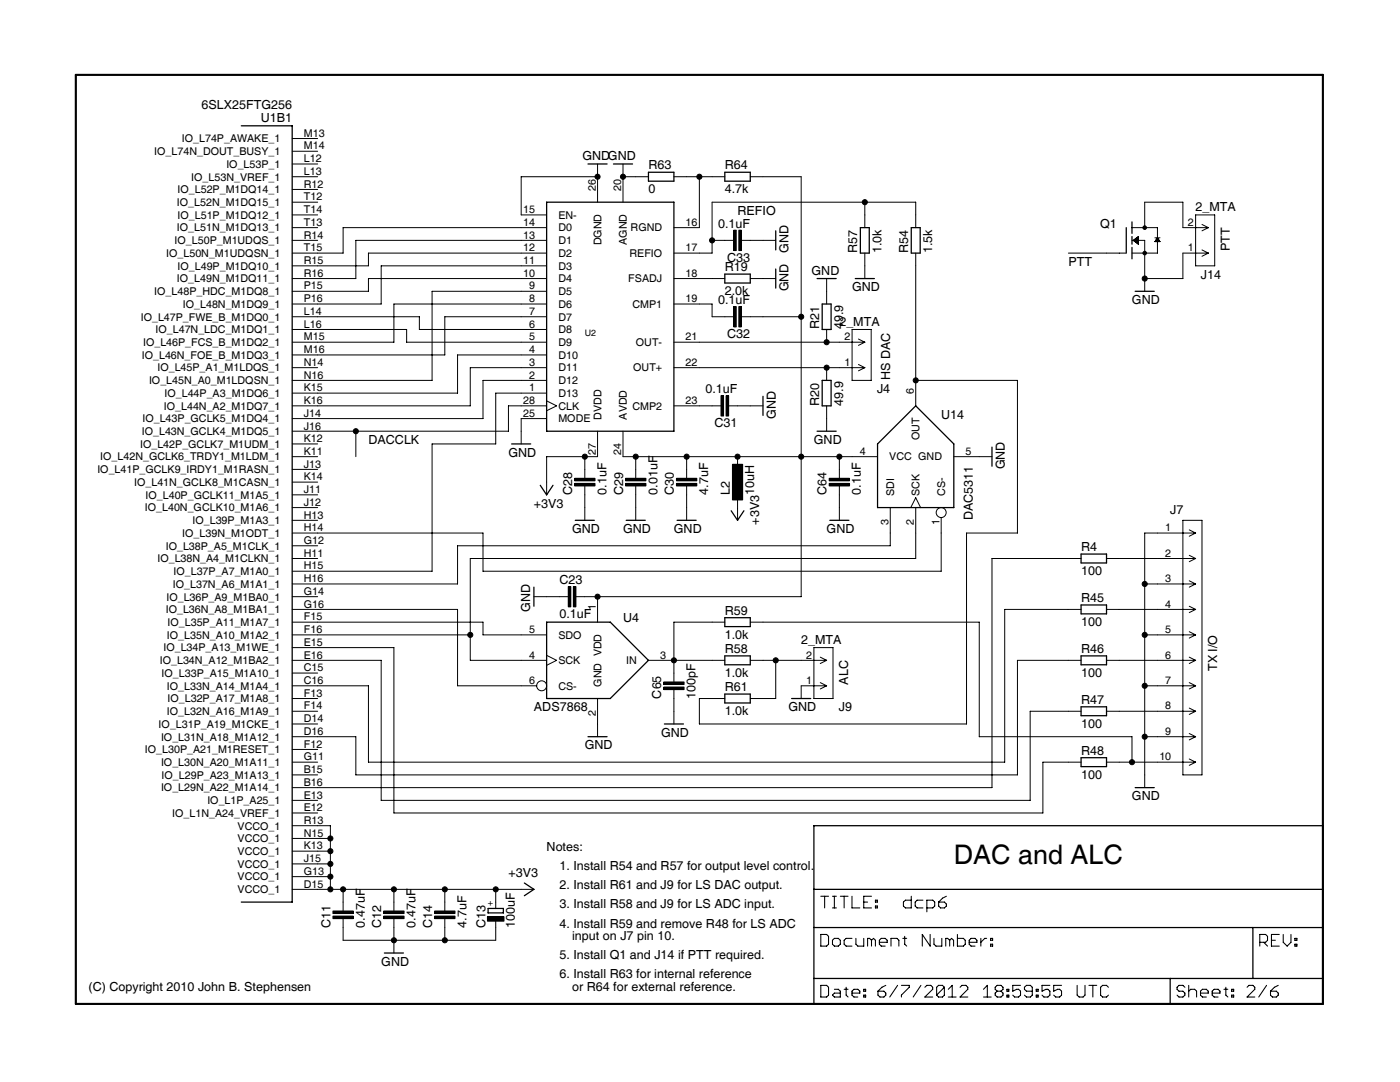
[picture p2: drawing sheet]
<svg xmlns="http://www.w3.org/2000/svg" width="279mm" height="216mm" viewBox="0 0 279 216" stroke-linecap="round" stroke-linejoin="round" font-family="sans-serif">
<path d="M15.1 14.9h248.9v185.4h-248.9z" fill="none" stroke="#000" stroke-width=".42"/>
<g fill="none" stroke="#000" stroke-width=".25">
<path d="M48.2 25.1h10.1v154.9h-10.1M117.3 32.7h3.9M122.4 32.7h3.8M129.4 34.4h5.1v1.8h-5.1zM144.7 34.4h5v1.8h-5zM109.1 40.3h25.4v45.7h-25.4zM144.7 54.7h5v1.8h-5zM154.8 46.1v3.8M154.8 53.7v3.8M163.1 55.6h3.8M170.7 55.6h3.8M171.7 45.4h1.8v5.1h-1.8z"/>
<path d="M181.9 45.4h1.7v5.1h-1.7zM224.8 45.4v5.1M225.9 47.2v1.5M225.9 49.4v2.2M225.9 44.3v2.3M226.5 58.1h3.9M152.3 79.1v3.8M164.1 60.7h1.8v5h-1.8zM164.1 75.9h1.8v5.1h-1.8zM102.1 88.6h3.8M107.8 96.8l1.3 1.9 1.3-1.9M163.1 86h3.8"/>
<path d="M175.1 88.6l7.7-7.6 7.6 7.6v12.7h-15.3zM198 89.2v3.8M106.6 117.2v3.8M114.8 103.8h3.8M125 103.8h3.8M135.1 103.8h3.8M145.9 101.9l1.3 1.9 1.3-1.9M165.6 103.8h3.8M215.8 110.6h5v1.7h-5zM109.1 124.1h12.7l7.6 7.7-7.6 7.6h-12.7zM144.7 123.3h5v1.7h-5zM144.7 130.9h5v1.8h-5z"/>
<path d="M144.7 138.5h5v1.8h-5zM158 139.4h3.8M215.8 120.7h5v1.8h-5zM215.8 130.9h5v1.8h-5zM117.3 147h3.9M132.6 144.5h3.8M215.8 141h5v1.8h-5zM215.8 151.2h5v1.8h-5zM226.5 157.2h3.9M104.6 176.2l2 1.3-2 1.2M162.4 164.8h101.6v35.5h-101.6zM162.4 177.5h101.6"/>
<path d="M76.7 190.2h3.8M97.4 181.3h3.1v.9h-3.1zM162.4 185.1h101.6M162.4 195.2h101.6M233.5 195.2v5.1M250 185.1v10.1"/>
</g>
<g fill="none" stroke="#000" stroke-width=".21">
<path d="M163.8 178.8h1.6M164.6 178.8v2.4M166.1 178.8h.8M166.5 178.8v2.4M167.7 178.8h1.5M168.5 178.8v2.4M170 178.8v2.4h1.6M173.9 178.8h-1.5v2.4h1.5M174.7 179.6h.4v.4h-.4zM181.9 178.8v2.4h-1.2l-.4-.4v-.8l.4-.4h1.2M184.2 179.6h-1.2l-.4 .4v.8l.4 .4h1.2M188.9 178.8l-.8 .4-.8 .8"/>
<path d="M163.8 186.5h1.2l.4 .3v1.6l-.4 .4h-1.2zM163.8 196.6h1.2l.4 .4v1.6l-.4 .3h-1.2zM166.1 181.2h.8M166.5 197.4h.8l.4 .4v1.1h-1.2l-.4-.3 .4-.4h1.2M166.5 187.2h.8l.4 .4v.8l-.4 .4h-.8l-.4-.4v-.8zM168.5 197.4h.7M168.9 197v1.6l.3 .3M170 198.2h1.6v-.4l-.4-.4h-.8l-.4 .4v.8l.4 .3h.8M170 187.2h-1.1l-.4 .4v.8l.4 .4h1.1M170.8 187.2v1.2l.4 .4h1.2v-1.6M172.4 198.6h.4v.3h-.4zM172.4 197.4h.4v.4h-.4z"/>
<path d="M172.4 180h.7M173.9 187.6l-.4-.4h-.4v1.6M173.9 187.6l.4-.4 .4 .4v1.2M173.9 187.6v1.2M174.7 180.8h.4v.4h-.4zM175.2 197.8h1.2l.4 .4v.4l-.4 .3h-.8l-.4-.3zM175.5 188h1.6v-.4l-.4-.4h-.8l-.4 .4v.8l.4 .4h.8M176.8 196.6l-.8 .4-.8 .8M177.8 188.8v-1.6h1.2l.4 .4v1.2M179.1 196.6l-1.5 2.3M179.9 196.6h1.6v.4l-1.6 1.6v.3M180.2 187.2h.8"/>
<path d="M180.6 186.8v1.6l.4 .4M183.8 196.6l-1.6 2.3M184.6 197l.4-.4h.8l.3 .4v.4l-1.5 1.5h1.5M185 181.2h1.2l.3-.4v-.8l-.3-.4h-1.2v2.3M185.6 186.5v2.3l-1.5-2.3v2.3M186.4 187.2v1.2l.4 .4h1.2v-1.6M187.3 180h1.2l.4 .4v.4l-.4 .4h-.8l-.4-.4zM188.5 197v1.6l-.4 .3h-.8l-.4-.3M188.5 197l-.4-.4h-.8l-.4 .4v1.6M188.5 197l-1.6 1.6M189.3 198.9h1.5M189.3 197.4l.7-.8v2.3"/>
<path d="M189.5 187.6l.4-.4 .4 .4v1.2M189.5 187.6l-.4-.4h-.4v1.6M189.5 187.6v1.2M191.1 186.5v2.3h1.2l.3-.4v-.8l-.3-.4h-1.2M191.6 197l.4-.4h.8l.3 .4v.4l-1.5 1.5h1.5M193.4 188h1.6v-.4l-.4-.4h-.8l-.4 .4v.8l.4 .4h.8M195.7 187.2v1.6M196.3 198.9h1.5M196.3 197.4l.7-.8v2.3M196.9 187.2h-.4l-.8 .8M197.7 188.4h.4v.4h-.4zM197.7 187.2h.4v.4h-.4z"/>
<path d="M199 197.8l-.4 .4v.4l.4 .3h.8l.4-.3v-.4l-.4-.4M199 197.8l-.4-.4v-.4l.4-.4h.8l.4 .4v.4l-.4 .4M199 197.8h.8M201 198.6h.3v.3h-.3zM201 197.4h.3v.4h-.3zM203.7 196.6h-1.6v1.2l.8-.4h.4l.4 .4v.8l-.4 .3h-.8l-.4-.3M206 197.8h-1.1l-.5-.4v-.4l.5-.4h.7l.4 .4v1.6l-.4 .3h-.7l-.5-.3M206.8 198.6h.4v.3h-.4zM206.8 197.4h.4v.4h-.4zM209.5 196.6h-1.5v1.2l.7-.4h.4l.4 .4v.8l-.4 .3h-.8l-.3-.3M211.9 196.6h-1.6v1.2l.8-.4h.4l.4 .4v.8l-.4 .3h-.8l-.4-.3M215 196.6v2l.4 .3h.8l.3-.3v-2"/>
<path d="M217.3 196.6h1.6M218.1 196.6v2.3M221.2 197l-.4-.4h-.8l-.4 .4v1.6l.4 .3h.8l.4-.3M236.5 197l-.4-.4h-.8l-.4 .4v.4l.4 .4h.8l.4 .4v.4l-.4 .3h-.8l-.4-.3M237.2 197.8l.4-.4h.8l.4 .4v1.1M237.2 196.6v2.3M239.6 198.2h1.5v-.4l-.4-.4h-.7l-.4 .4v.8l.4 .3h.7M241.9 198.2h1.6v-.4l-.4-.4h-.8l-.4 .4v.8l.4 .3h.8M244.3 197.4h.7M244.6 197v1.6l.4 .3M245.8 198.6h.4v.3h-.4zM245.8 197.4h.4v.4h-.4z"/>
<path d="M248.9 197l.4-.4h.7l.4 .4v.4l-1.5 1.5h1.5M251.4 188h1.2l.4-.4v-.8l-.4-.3h-1.2v2.3M252.2 188l.8 .8M252.8 196.6l-1.6 2.3M253.6 197.8h1.1l.4 .4v.4l-.4 .3h-.8l-.3-.3zM253.7 187.6h.8M255.1 196.6l-.8 .4-.7 .8M255.3 186.5h-1.6v2.3h1.6M256.1 186.5v1.5l.8 .8 .7-.8v-1.5M258.4 188.4h.4v.4h-.4zM258.4 187.2h.4v.4h-.4z"/>
</g>
<g fill="none" stroke="#000" stroke-width=".2">
<path d="M58.3 37.8h5.1M58.3 35.3h5.1M58.3 32.7h5.1M58.3 30.2h5.1M58.3 27.6h5.1M119.3 35.3h-15.3v7.6h5.1M119.3 32.7v7.6M124.3 35.3h5.1M124.3 32.7v7.6M134.5 35.3h10.2M139.6 35.3v10.1h-5.1M149.7 35.3h10.2v83.8h-45"/>
<path d="M58.3 48h5.1M58.3 45.4h5.1M58.3 42.9h5.1M58.3 40.3h5.1M109.1 58.1h-22.9v17.8h-27.9M109.1 53h-33v7.7h-17.8M109.1 55.6h-35.6v2.5h-15.2M109.1 48h-38.1v7.6h-12.7M109.1 50.5h-35.6v2.5h-15.2M109.1 45.4h-40.6v5.1h-10.2M134.5 55.6h10.2M142.1 48h4.3"/>
<path d="M146.4 45.9h.5v4.1h-.5zM147.4 45.9h.6v4.1h-.6zM148 48h6.8M149.7 55.6h5.1M165 55.6v5.1M172.6 40.3v5.1M172.6 50.5v5.1M182.8 45.4v-5.1h-40.7v10.2h-7.6M182.8 50.5v30.5M213.2 50.5h11.5M225.9 45.4h5.1v5.1h-5.1M225.9 48h2.6v10.1"/>
<path d="M226.2 48l1-.8v1.5zM226.2 47.9h1M226.3 48h.9M226.4 47.8h.8M226.4 48.2h.8M226.5 47.7h.7M226.6 48.3h.6M226.7 47.6h.5M226.8 48.4h.4M226.9 47.4h.3M226.9 48.5h.3M227 47.3h.2"/>
<path d="M227.1 48.6h.1M228.5 45.4v-5.1h7.6v5.1h5.1M230.5 47.5h1M230.6 48h.8M230.7 47.9h.6M230.8 47.8h.4M230.8 47.7h.3M230.9 47.6h.2M231 47.5l.5 .7h-1zM238.6 42.9h3.8v10.1h-3.8zM239.9 49.9l1.3 .6M239.9 44.8l1.3 .6"/>
<path d="M241.2 50.5h-5.1v5.1h-7.6M241.2 50.5l-1.3 .6M241.2 45.4l-1.3 .7M58.3 73.4h5.1M58.3 65.7h22.9v2.6h27.9M58.3 63.2h25.4v2.5h25.4M109.1 78.4h-10.2v10.2h-12.7v25.4h-27.9M109.1 75.9h-12.7v7.6h-38.1M109.1 73.4h-15.2v7.6h-35.6M109.1 70.8h-17.8v7.6h-33M109.1 63.2h-20.3v7.6h-30.5M109.1 60.7h-30.5v7.6h-20.3"/>
<path d="M109.1 80l2 1-2 1M134.5 73.4h38.1M134.5 68.3h38.1M134.5 60.7h7.6v2.5h4.3M143.9 79h.5v4h-.5zM144.9 79h.5v4h-.5zM146.4 61.2h.5v4h-.5zM147.4 61.2h.6v4h-.6zM148 63.2h11.9M165 65.7v2.6M165 73.4v2.5M170.1 65.7h3.8v10.2h-3.8z"/>
<path d="M171.3 72.7l1.3 .7M171.3 67.6l1.3 .7M172.6 73.4l-1.3 .6M172.6 68.3l-1.3 .6M182.8 75.9h20.3v30.5h-10.2v38.1h-53.3v-5.1h5.1M58.3 98.7h5.1M58.3 96.2h5.1M58.3 93.7h5.1M58.3 91.1h5.1M58.3 88.6h5.1M71 86v5.1M109.1 81h-7.6v5h-43.2"/>
<path d="M109.1 83.5h-5.1v5.1M114.7 95.4h4v.5h-4zM114.7 96.5h4v.5h-4zM116.7 91.1v4.3M116.7 97v6.8M119.3 86v5.1h-10.2v7.6M124.3 86v5.1h50.8M124.8 95.4h4.1v.5h-4.1zM124.8 96.5h4.1v.5h-4.1zM126.9 91.1v4.3M126.9 97v6.8M134.5 81h9.4"/>
<path d="M135 95.4h4.1v.5h-4.1zM135 96.5h4.1v.5h-4.1zM137 91.1v4.3M137 97v6.8M145.4 81h6.9M146.2 92.6h2v7.2h-2zM147.2 91.1v2.6M147.2 98.7v5.1M165 81v5M165.5 95.4h4v.5h-4zM165.5 96.5h4v.5h-4zM167.5 91.1v4.3"/>
<path d="M167.5 97v6.8M190.4 91.1h7.6M58.3 119.1h5.1M58.3 111.4h5.1M58.3 108.9h5.1M58.3 103.8h5.1M58.3 101.3h5.1M106.6 119.1h6.8M113.4 117h.5v4.1h-.5zM114.4 117h.5v4.1h-.5zM119.3 119.1v5M177.7 101.3v7.6h-86.4v7.6h-33"/>
<path d="M181.8 101.3l1-2 .9 2M182.8 101.3v10.1h-88.9v20.4h15.2M187.8 103.3v10.7h-91.4v-7.6h-38.1M215.8 111.4h-17.8v45.8h-139.7M220.8 111.4h17.8M228.5 116.5v30.5M228.5 116.5h10.1M236.1 103.8h3.8v50.8h-3.8zM237.3 105.7l1.3 .7M237.3 110.8l1.3 .6M237.3 115.9l1.3 .6M238.6 106.4h-10.1v10.1"/>
<path d="M238.6 106.4l-1.3 .6M238.6 111.4l-1.3 .7M238.6 116.5l-1.3 .7M58.3 129.2h20.3v33h129.5v-10.1h7.7M58.3 131.8h17.8v27.9h129.5v-17.8h10.2M58.3 139.4h5.1M58.3 121.6h33v15.2h15.8M58.3 134.3h5.1M58.3 126.7h35.6M58.3 124.1h38.1v2.6h12.7M109.1 130.8l2 1-2 1M119.3 139.4v7.6"/>
<path d="M129.4 131.8h15.3M132.5 136.1h4v.5h-4zM132.5 137.1h4v.5h-4zM134.5 137.6v6.9M144.7 124.1h-10.2v12M149.7 131.8h15.3M149.7 124.1h45.7v22.9h30.5v5.1M154.8 131.8v7.6h-5.1M162.4 129.2h3.8v10.2h-3.8zM163.7 136.2l1.3 .6M163.7 131.1l1.3 .7M165 136.8h-5.1v2.6"/>
<path d="M165 136.8l-1.3 .7M165 131.8l-1.3 .6M215.8 131.8h-12.7v22.8h-132.1v-7.6h-12.7M215.8 121.6h-15.3v30.5h-127v-15.3h-15.2M220.8 131.8h17.8M220.8 121.6h17.8M228.5 136.8h10.1M228.5 126.7h10.1M237.3 121l1.3 .6M237.3 126l1.3 .7M237.3 131.1l1.3 .7M237.3 136.2l1.3 .6"/>
<path d="M238.6 121.6l-1.3 .6M238.6 126.7l-1.3 .6M238.6 131.8l-1.3 .6M238.6 136.8l-1.3 .7M58.3 159.7h5.1M58.3 154.6h5.1M58.3 152.1h5.1M58.3 149.5h5.1M58.3 144.5h5.1M58.3 141.9h5.1M220.8 152.1h17.8M220.8 141.9h17.8"/>
<path d="M228.5 147h10.1M228.5 147v10.2M237.3 141.3l1.3 .6M237.3 146.4l1.3 .6M237.3 151.4l1.3 .7M238.6 141.9l-1.3 .7M238.6 147l-1.3 .6M238.6 152.1l-1.3 .6M58.3 164.8h7.6v12.7M58.3 177.5h7.6M58.3 174.9h7.6M58.3 172.4h7.6"/>
<path d="M58.3 169.8h7.6M58.3 167.3h7.6M58.3 162.2h5.1M65.9 177.5h33M68.5 177.5v4.3M78.6 177.5v4.3M88.8 177.5v4.3M98.9 177.5h7.7M98.9 177.5v3.8M66.4 181.8h4.1v.5h-4.1zM66.4 182.8h4.1v.5h-4.1zM68.5 183.3v4.3h30.4v-3.8"/>
<path d="M76.6 181.8h4v.5h-4zM76.6 182.8h4v.5h-4zM78.6 183.3v6.9M86.7 181.8h4.1v.5h-4.1zM86.7 182.8h4.1v.5h-4.1zM88.8 183.3v4.3M97.3 182.9h3.3v.9h-3.3z"/>
<circle cx="119.3" cy="35.3" r=".51"/>
<circle cx="124.3" cy="35.3" r=".51"/>
<circle cx="139.6" cy="35.3" r=".51"/>
<circle cx="142.1" cy="48" r=".51"/>
<circle cx="172.6" cy="40.3" r=".51"/>
<circle cx="228.5" cy="55.6" r=".51"/>
<circle cx="228.5" cy="45.4" r=".36"/>
<circle cx="228.5" cy="50.5" r=".36"/>
<circle cx="159.9" cy="63.2" r=".51"/>
<circle cx="165" cy="68.3" r=".51"/>
<circle cx="165" cy="73.4" r=".51"/>
<circle cx="182.8" cy="75.9" r=".51"/>
<circle cx="71" cy="86" r=".51"/>
<circle cx="116.7" cy="91.1" r=".51"/>
<circle cx="126.9" cy="91.1" r=".51"/>
<circle cx="137" cy="91.1" r=".51"/>
<circle cx="147.2" cy="91.1" r=".51"/>
<circle cx="159.9" cy="91.1" r=".51"/>
<circle cx="167.5" cy="91.1" r=".51"/>
<circle cx="119.3" cy="119.1" r=".51"/>
<circle cx="187.8" cy="102.3" r="1"/>
<circle cx="228.5" cy="116.5" r=".51"/>
<circle cx="93.9" cy="126.7" r=".51"/>
<circle cx="108.1" cy="136.8" r="1"/>
<circle cx="134.5" cy="131.8" r=".51"/>
<circle cx="154.8" cy="131.8" r=".51"/>
<circle cx="228.5" cy="126.7" r=".51"/>
<circle cx="228.5" cy="136.8" r=".51"/>
<circle cx="225.9" cy="152.1" r=".51"/>
<circle cx="228.5" cy="147" r=".51"/>
<circle cx="65.9" cy="174.9" r=".51"/>
<circle cx="65.9" cy="169.8" r=".51"/>
<circle cx="65.9" cy="177.5" r=".51"/>
<circle cx="65.9" cy="167.3" r=".51"/>
<circle cx="65.9" cy="172.4" r=".51"/>
<circle cx="68.5" cy="177.5" r=".51"/>
<circle cx="78.6" cy="177.5" r=".51"/>
<circle cx="88.8" cy="177.5" r=".51"/>
<circle cx="98.9" cy="177.5" r=".51"/>
<circle cx="78.6" cy="187.6" r=".51"/>
<circle cx="88.8" cy="187.6" r=".51"/>
</g>
<g fill="#000">
<path d="M146.4 45.9h.5v4.1h-.5zM147.4 45.9h.6v4.1h-.6zM143.9 79h.5v4h-.5zM144.9 79h.5v4h-.5zM146.4 61.2h.5v4h-.5zM147.4 61.2h.6v4h-.6zM114.7 95.4h4v.5h-4zM114.7 96.5h4v.5h-4zM124.8 95.4h4.1v.5h-4.1zM124.8 96.5h4.1v.5h-4.1zM135 95.4h4.1v.5h-4.1zM135 96.5h4.1v.5h-4.1z"/>
<path d="M146.2 92.6h2v7.2h-2zM165.5 95.4h4v.5h-4zM165.5 96.5h4v.5h-4zM113.4 117h.5v4.1h-.5zM114.4 117h.5v4.1h-.5zM132.5 136.1h4v.5h-4zM132.5 137.1h4v.5h-4zM66.4 181.8h4.1v.5h-4.1zM66.4 182.8h4.1v.5h-4.1zM76.6 181.8h4v.5h-4zM76.6 182.8h4v.5h-4zM86.7 181.8h4.1v.5h-4.1z"/>
<path d="M86.7 182.8h4.1v.5h-4.1zM97.3 182.9h3.3v.9h-3.3z"/>
</g>
<g fill="#000">
<circle cx="119.3" cy="35.3" r=".51"/>
<circle cx="124.3" cy="35.3" r=".51"/>
<circle cx="139.6" cy="35.3" r=".51"/>
<circle cx="142.1" cy="48" r=".51"/>
<circle cx="172.6" cy="40.3" r=".51"/>
<circle cx="228.5" cy="55.6" r=".51"/>
<circle cx="228.5" cy="45.4" r=".36"/>
<circle cx="228.5" cy="50.5" r=".36"/>
<circle cx="159.9" cy="63.2" r=".51"/>
<circle cx="165" cy="68.3" r=".51"/>
<circle cx="165" cy="73.4" r=".51"/>
<circle cx="182.8" cy="75.9" r=".51"/>
<circle cx="71" cy="86" r=".51"/>
<circle cx="116.7" cy="91.1" r=".51"/>
<circle cx="126.9" cy="91.1" r=".51"/>
<circle cx="137" cy="91.1" r=".51"/>
<circle cx="147.2" cy="91.1" r=".51"/>
<circle cx="159.9" cy="91.1" r=".51"/>
<circle cx="167.5" cy="91.1" r=".51"/>
<circle cx="119.3" cy="119.1" r=".51"/>
<circle cx="228.5" cy="116.5" r=".51"/>
<circle cx="93.9" cy="126.7" r=".51"/>
<circle cx="134.5" cy="131.8" r=".51"/>
<circle cx="154.8" cy="131.8" r=".51"/>
<circle cx="228.5" cy="126.7" r=".51"/>
<circle cx="228.5" cy="136.8" r=".51"/>
<circle cx="225.9" cy="152.1" r=".51"/>
<circle cx="228.5" cy="147" r=".51"/>
<circle cx="65.9" cy="174.9" r=".51"/>
<circle cx="65.9" cy="169.8" r=".51"/>
<circle cx="65.9" cy="177.5" r=".51"/>
<circle cx="65.9" cy="167.3" r=".51"/>
<circle cx="65.9" cy="172.4" r=".51"/>
<circle cx="68.5" cy="177.5" r=".51"/>
<circle cx="78.6" cy="177.5" r=".51"/>
<circle cx="88.8" cy="177.5" r=".51"/>
<circle cx="98.9" cy="177.5" r=".51"/>
<circle cx="78.6" cy="187.6" r=".51"/>
<circle cx="88.8" cy="187.6" r=".51"/>
</g>
<text font-size="5.4" x="190.4" y="172.4">DAC and ALC</text>
<g font-size="2.5">
<text x="40.2" y="21.8">6SLX25FTG256</text>
<text x="52" y="24.3">U1B1</text>
<text x="116.2" y="32">GNDGND</text>
<text x="129.4" y="33.7">R63</text>
<text x="144.7" y="33.7">R64</text>
<text x="129.4" y="38.6">0</text>
<text x="144.7" y="38.6">4.7k</text>
<text x="143.3" y="45.4">0.1uF</text>
<text x="147.2" y="42.9">REFIO</text>
<text x="219.6" y="45.4">Q1</text>
<text x="238.6" y="42.1">2_MTA</text>
<text x="145.1" y="52.3">C33</text>
<text x="157.4" y="50.5" transform="rotate(-90 157.4 50.5)">GND</text>
<text x="171.1" y="50.5" transform="rotate(-90 171.1 50.5)">R57</text>
<text x="175.9" y="50.5" transform="rotate(-90 175.9 50.5)">1.0k</text>
<text x="181.2" y="50.5" transform="rotate(-90 181.2 50.5)">R54</text>
<text x="186.1" y="50.5" transform="rotate(-90 186.1 50.5)">1.5k</text>
<text x="213.2" y="53">PTT</text>
<text x="245.5" y="50.1" transform="rotate(-90 245.5 50.1)">PTT</text>
<text x="144.7" y="58.9">2.0k</text>
<text x="144.7" y="54.1">R19</text>
<text x="157.4" y="58.1" transform="rotate(-90 157.4 58.1)">GND</text>
<text x="162" y="54.8">GND</text>
<text x="170.1" y="58.1">GND</text>
<text x="239.6" y="55.6">J14</text>
<text x="143.3" y="60.7">0.1uF</text>
<text x="163.4" y="65.7" transform="rotate(-90 163.4 65.7)">R21</text>
<text x="167.5" y="65">2_MTA</text>
<text x="168.3" y="65.7" transform="rotate(-90 168.3 65.7)">49.9</text>
<text x="225.9" y="60.7">GND</text>
<text x="145.1" y="67.5">C32</text>
<text x="177.7" y="75.9" transform="rotate(-90 177.7 75.9)">HS DAC</text>
<text x="140.8" y="78.4">0.1uF</text>
<text x="154.8" y="83.5" transform="rotate(-90 154.8 83.5)">GND</text>
<text x="163.4" y="81" transform="rotate(-90 163.4 81)">R20</text>
<text x="168.3" y="81" transform="rotate(-90 168.3 81)">49.9</text>
<text x="175" y="78.4">J4</text>
<text x="187.8" y="83.5">U14</text>
<text x="73.6" y="88.6">DACCLK</text>
<text x="142.6" y="85.3">C31</text>
<text x="162.4" y="88.6">GND</text>
<text x="101.5" y="91.1">GND</text>
<text x="200.5" y="93.7" transform="rotate(-90 200.5 93.7)">GND</text>
<text x="106.6" y="101.3">+3V3</text>
<text x="114.2" y="98.7" transform="rotate(-90 114.2 98.7)">C28</text>
<text x="121" y="98.7" transform="rotate(-90 121 98.7)">0.1uF</text>
<text x="124.3" y="98.7" transform="rotate(-90 124.3 98.7)">C29</text>
<text x="131.2" y="98.7" transform="rotate(-90 131.2 98.7)">0.01uF</text>
<text x="134.5" y="98.7" transform="rotate(-90 134.5 98.7)">C30</text>
<text x="141.4" y="98.7" transform="rotate(-90 141.4 98.7)">4.7uF</text>
<text x="145.7" y="98.7" transform="rotate(-90 145.7 98.7)">L2</text>
<text x="150.5" y="98.7" transform="rotate(-90 150.5 98.7)">10uH</text>
<text x="165" y="98.7" transform="rotate(-90 165 98.7)">C64</text>
<text x="171.8" y="98.7" transform="rotate(-90 171.8 98.7)">0.1uF</text>
<text x="114.2" y="106.4">GND</text>
<text x="124.3" y="106.4">GND</text>
<text x="134.5" y="106.4">GND</text>
<text x="151.5" y="104.7" transform="rotate(-90 151.5 104.7)">+3V3</text>
<text x="165" y="106.4">GND</text>
<text x="194.2" y="103.8" transform="rotate(-90 194.2 103.8)">DAC5311</text>
<text x="233.5" y="102.6">J7</text>
<text x="215.8" y="109.9">R4</text>
<text x="111.6" y="116.5">C23</text>
<text x="215.8" y="114.7">100</text>
<text x="105.8" y="122.1" transform="rotate(-90 105.8 122.1)">GND</text>
<text x="111.6" y="123.4">0.1uF</text>
<text x="124.3" y="124.1">U4</text>
<text x="144.7" y="122.6">R59</text>
<text x="215.8" y="124.9">100</text>
<text x="215.8" y="120.1">R45</text>
<text x="144.7" y="130.2">R58</text>
<text x="144.7" y="127.4">1.0k</text>
<text x="159.9" y="128.5">2_MTA</text>
<text x="215.8" y="130.2">R46</text>
<text x="144.7" y="137.9">R61</text>
<text x="144.7" y="135.1">1.0k</text>
<text x="169.3" y="136.6" transform="rotate(-90 169.3 136.6)">ALC</text>
<text x="215.8" y="135.1">100</text>
<text x="242.9" y="133.9" transform="rotate(-90 242.9 133.9)">TX I/O</text>
<text x="106.6" y="141.9">ADS7868</text>
<text x="132" y="139.4" transform="rotate(-90 132 139.4)">C65</text>
<text x="138.8" y="139.4" transform="rotate(-90 138.8 139.4)">100pF</text>
<text x="144.7" y="142.7">1.0k</text>
<text x="157.4" y="141.9">GND</text>
<text x="167.4" y="141.9">J9</text>
<text x="215.8" y="140.4">R47</text>
<text x="116.7" y="149.5">GND</text>
<text x="132" y="147">GND</text>
<text x="215.8" y="145.2">100</text>
<text x="215.8" y="155.4">100</text>
<text x="215.8" y="150.6">R48</text>
<text x="225.9" y="159.7">GND</text>
<text x="109.1" y="169.8">Notes:</text>
<text x="111.6" y="173.7">1. Install R54 and R57 for output level control.</text>
<text x="101.5" y="174.9">+3V3</text>
<text x="111.6" y="177.5">2. Install R61 and J9 for LS DAC output.</text>
<text x="65.9" y="185.1" transform="rotate(-90 65.9 185.1)">C11</text>
<text x="72.8" y="185.1" transform="rotate(-90 72.8 185.1)">0.47uF</text>
<text x="76.1" y="185.1" transform="rotate(-90 76.1 185.1)">C12</text>
<text x="82.9" y="185.1" transform="rotate(-90 82.9 185.1)">0.47uF</text>
<text x="86.2" y="185.1" transform="rotate(-90 86.2 185.1)">C14</text>
<text x="93.1" y="185.1" transform="rotate(-90 93.1 185.1)">4.7uF</text>
<text x="96.9" y="185.1" transform="rotate(-90 96.9 185.1)">C13</text>
<text x="102.7" y="185.1" transform="rotate(-90 102.7 185.1)">100uF</text>
<text x="111.6" y="181.3">3. Install R58 and J9 for LS ADC input.</text>
<text x="111.6" y="185.1">4. Install R59 and remove R48 for LS ADC</text>
<text x="111.6" y="191.4">5. Install Q1 and J14 if PTT required.</text>
<text x="114.2" y="187.6">input on J7 pin 10.</text>
<text x="17.7" y="197.8">(C) Copyright 2010 John B. Stephensen</text>
<text x="76.1" y="192.7">GND</text>
<text x="111.6" y="195.2">6. Install R63 for internal reference</text>
<text x="114.2" y="197.8">or R64 for external reference.</text>
</g>
<g font-size="2.1">
<text x="36.3" y="28.4">IO_L74P_AWAKE_1</text>
<text x="60.6" y="29.8">M14</text>
<text x="60.6" y="27.3">M13</text>
<text x="30.8" y="30.9">IO_L74N_DOUT_BUSY_1</text>
<text x="45.2" y="33.5">IO_L53P_1</text>
<text x="60.6" y="34.9">L13</text>
<text x="60.6" y="32.4">L12</text>
<text x="35.3" y="41.1">IO_L52N_M1DQ15_1</text>
<text x="35.4" y="38.6">IO_L52P_M1DQ14_1</text>
<text x="38.2" y="36">IO_L53N_VREF_1</text>
<text x="60.6" y="40">T12</text>
<text x="60.6" y="37.4">R12</text>
<text x="118.9" y="38" transform="rotate(-90 118.9 38)">26</text>
<text x="124" y="38" transform="rotate(-90 124 38)">20</text>
<text x="35.3" y="46.2">IO_L51N_M1DQ13_1</text>
<text x="35.4" y="43.6">IO_L51P_M1DQ12_1</text>
<text x="60.6" y="47.6">R14</text>
<text x="60.6" y="45.1">T13</text>
<text x="60.6" y="42.5">T14</text>
<text x="104.4" y="47.6">13</text>
<text x="104.4" y="45.1">14</text>
<text x="104.4" y="42.5">15</text>
<text x="111.4" y="46.2">D0</text>
<text x="111.4" y="43.6">EN-</text>
<text x="125.9" y="46.2">RGND</text>
<text x="136.8" y="45.1">16</text>
<text x="237.1" y="45.1">2</text>
<text x="33.2" y="51.3">IO_L50N_M1UDQSN_1</text>
<text x="34.8" y="48.7">IO_L50P_M1UDQS_1</text>
<text x="35.4" y="53.8">IO_L49P_M1DQ10_1</text>
<text x="60.6" y="52.7">R15</text>
<text x="60.6" y="50.1">T15</text>
<text x="104.4" y="52.7">11</text>
<text x="104.4" y="50.1">12</text>
<text x="111.4" y="53.8">D3</text>
<text x="111.4" y="51.3">D2</text>
<text x="111.4" y="48.7">D1</text>
<text x="120" y="49" transform="rotate(-90 120 49)">DGND</text>
<text x="125.1" y="48.9" transform="rotate(-90 125.1 48.9)">AGND</text>
<text x="125.6" y="51.3">REFIO</text>
<text x="136.8" y="50.1">17</text>
<text x="237.1" y="50.1">1</text>
<text x="30.8" y="58.9">IO_L48P_HDC_M1DQ8_1</text>
<text x="35.3" y="56.3">IO_L49N_M1DQ11_1</text>
<text x="60.6" y="57.8">P15</text>
<text x="60.6" y="55.2">R16</text>
<text x="104.4" y="55.2">10</text>
<text x="105.6" y="57.8">9</text>
<text x="111.4" y="58.9">D5</text>
<text x="111.4" y="56.3">D4</text>
<text x="125.4" y="56.3">FSADJ</text>
<text x="136.8" y="55.2">18</text>
<text x="28.1" y="64">IO_L47P_FWE_B_M1DQ0_1</text>
<text x="36.5" y="61.4">IO_L48N_M1DQ9_1</text>
<text x="60.6" y="65.4">L16</text>
<text x="60.6" y="62.8">L14</text>
<text x="60.6" y="60.3">P16</text>
<text x="105.6" y="65.4">6</text>
<text x="105.6" y="62.8">7</text>
<text x="105.6" y="60.3">8</text>
<text x="111.4" y="64">D7</text>
<text x="111.4" y="61.4">D6</text>
<text x="126.2" y="61.4">CMP1</text>
<text x="136.8" y="60.3">19</text>
<text x="28.3" y="71.6">IO_L46N_FOE_B_M1DQ3_1</text>
<text x="28.6" y="69">IO_L46P_FCS_B_M1DQ2_1</text>
<text x="31" y="66.5">IO_L47N_LDC_M1DQ1_1</text>
<text x="60.6" y="70.5">M16</text>
<text x="60.6" y="67.9">M15</text>
<text x="105.6" y="70.5">4</text>
<text x="105.6" y="67.9">5</text>
<text x="111.4" y="71.6">D10</text>
<text x="111.4" y="69">D9</text>
<text x="111.4" y="66.5">D8</text>
<text x="126.9" y="69">OUT-</text>
<text x="136.8" y="67.9">21</text>
<text x="168.5" y="67.9">2</text>
<text x="29.7" y="76.7">IO_L45N_A0_M1LDQSN_1</text>
<text x="31.4" y="74.1">IO_L45P_A1_M1LDQS_1</text>
<text x="60.6" y="75.5">N16</text>
<text x="60.6" y="73">N14</text>
<text x="105.6" y="75.5">2</text>
<text x="105.6" y="73">3</text>
<text x="111.4" y="76.7">D12</text>
<text x="111.4" y="74.1">D11</text>
<text x="126.4" y="74.1">OUT+</text>
<text x="136.8" y="73">22</text>
<text x="168.5" y="73">1</text>
<text x="32.7" y="81.7">IO_L44N_A2_M1DQ7_1</text>
<text x="32.8" y="79.2">IO_L44P_A3_M1DQ6_1</text>
<text x="60.6" y="83.2">J14</text>
<text x="60.6" y="80.6">K16</text>
<text x="60.6" y="78.1">K15</text>
<text x="104.4" y="83.2">25</text>
<text x="104.4" y="80.6">28</text>
<text x="105.6" y="78.1">1</text>
<text x="111.4" y="81.7">CLK</text>
<text x="111.4" y="79.2">D13</text>
<text x="120" y="83.7" transform="rotate(-90 120 83.7)">DVDD</text>
<text x="125.1" y="83.7" transform="rotate(-90 125.1 83.7)">AVDD</text>
<text x="126.2" y="81.7">CMP2</text>
<text x="136.8" y="80.6">23</text>
<text x="182.4" y="78.6" transform="rotate(-90 182.4 78.6)">6</text>
<text x="28" y="89.3">IO_L42P_GCLK7_M1UDM_1</text>
<text x="28.3" y="86.8">IO_L43N_GCLK4_M1DQ5_1</text>
<text x="28.4" y="84.3">IO_L43P_GCLK5_M1DQ4_1</text>
<text x="60.6" y="88.2">K12</text>
<text x="60.6" y="85.7">J16</text>
<text x="111.4" y="84.3">MODE</text>
<text x="183.5" y="87.8" transform="rotate(-90 183.5 87.8)">OUT</text>
<text x="19.4" y="94.4">IO_L41P_GCLK9_IRDY1_M1RASN_1</text>
<text x="20" y="91.9">IO_L42N_GCLK6_TRDY1_M1LDM_1</text>
<text x="60.6" y="95.9">K14</text>
<text x="60.6" y="93.3">J13</text>
<text x="60.6" y="90.8">K11</text>
<text x="118.9" y="90.8" transform="rotate(-90 118.9 90.8)">27</text>
<text x="124" y="90.8" transform="rotate(-90 124 90.8)">24</text>
<text x="171.6" y="90.8">4</text>
<text x="177.5" y="91.9">VCC GND</text>
<text x="192.7" y="90.8">5</text>
<text x="26.8" y="97">IO_L41N_GCLK8_M1CASN_1</text>
<text x="29" y="99.5">IO_L40P_GCLK11_M1A5_1</text>
<text x="60.6" y="100.9">J12</text>
<text x="60.6" y="98.4">J11</text>
<text x="178.4" y="99" transform="rotate(-90 178.4 99)">SDI</text>
<text x="183.5" y="99" transform="rotate(-90 183.5 99)">SCK</text>
<text x="188.6" y="99" transform="rotate(-90 188.6 99)">CS-</text>
<text x="28.9" y="102">IO_L40N_GCLK10_M1A6_1</text>
<text x="36.4" y="107.1">IO_L39N_M1ODT_1</text>
<text x="38.4" y="104.6">IO_L39P_M1A3_1</text>
<text x="60.6" y="106">H14</text>
<text x="60.6" y="103.5">H13</text>
<text x="177.3" y="104.8" transform="rotate(-90 177.3 104.8)">3</text>
<text x="182.4" y="104.8" transform="rotate(-90 182.4 104.8)">2</text>
<text x="187.5" y="104.8" transform="rotate(-90 187.5 104.8)">1</text>
<text x="232.6" y="106">1</text>
<text x="31.4" y="112.2">IO_L38N_A4_M1CLKN_1</text>
<text x="33.1" y="109.7">IO_L38P_A5_M1CLK_1</text>
<text x="60.6" y="113.6">H15</text>
<text x="60.6" y="111.1">H11</text>
<text x="60.6" y="108.5">G12</text>
<text x="232.6" y="111.1">2</text>
<text x="33.2" y="119.8">IO_L36P_A9_M1BA0_1</text>
<text x="34.5" y="117.3">IO_L37N_A6_M1A1_1</text>
<text x="34.6" y="114.7">IO_L37P_A7_M1A0_1</text>
<text x="60.6" y="118.7">G14</text>
<text x="60.6" y="116.2">H16</text>
<text x="232.6" y="116.2">3</text>
<text x="33.1" y="122.4">IO_L36N_A8_M1BA1_1</text>
<text x="33.4" y="124.9">IO_L35P_A11_M1A7_1</text>
<text x="60.6" y="123.8">F15</text>
<text x="60.6" y="121.2">G16</text>
<text x="118.9" y="121.8" transform="rotate(-90 118.9 121.8)">1</text>
<text x="232.6" y="121.2">4</text>
<text x="32.6" y="130">IO_L34P_A13_M1WE_1</text>
<text x="33.3" y="127.4">IO_L35N_A10_M1A2_1</text>
<text x="60.6" y="131.4">E16</text>
<text x="60.6" y="128.9">E15</text>
<text x="60.6" y="126.3">F16</text>
<text x="105.6" y="131.4">4</text>
<text x="105.6" y="126.3">5</text>
<text x="111.4" y="127.4">SDO</text>
<text x="131.7" y="131.4">3</text>
<text x="160.9" y="131.4">2</text>
<text x="232.6" y="126.3">5</text>
<text x="232.6" y="131.4">6</text>
<text x="31.9" y="132.5">IO_L34N_A12_M1BA2_1</text>
<text x="32.3" y="135.1">IO_L33P_A15_M1A10_1</text>
<text x="33.3" y="137.6">IO_L33N_A14_M1A4_1</text>
<text x="60.6" y="136.5">C16</text>
<text x="60.6" y="133.9">C15</text>
<text x="105.6" y="136.5">6</text>
<text x="111.4" y="132.5">SCK</text>
<text x="111.4" y="137.6">CS-</text>
<text x="120" y="137" transform="rotate(-90 120 137)">GND VDD</text>
<text x="124.9" y="132.5">IN</text>
<text x="160.9" y="136.5">1</text>
<text x="232.6" y="136.5">7</text>
<text x="33.3" y="142.7">IO_L32N_A16_M1A9_1</text>
<text x="33.4" y="140.1">IO_L32P_A17_M1A8_1</text>
<text x="60.6" y="141.6">F14</text>
<text x="60.6" y="139">F13</text>
<text x="118.9" y="142.9" transform="rotate(-90 118.9 142.9)">2</text>
<text x="232.6" y="141.6">8</text>
<text x="31.7" y="145.2">IO_L31P_A19_M1CKE_1</text>
<text x="32.1" y="147.8">IO_L31N_A18_M1A12_1</text>
<text x="60.6" y="149.2">F12</text>
<text x="60.6" y="146.6">D16</text>
<text x="60.6" y="144.1">D14</text>
<text x="232.6" y="146.6">9</text>
<text x="28.9" y="150.3">IO_L30P_A21_M1RESET_1</text>
<text x="32.1" y="152.8">IO_L30N_A20_M1A11_1</text>
<text x="32.3" y="155.4">IO_L29P_A23_M1A13_1</text>
<text x="60.6" y="154.3">B15</text>
<text x="60.6" y="151.7">G11</text>
<text x="231.4" y="151.7">10</text>
<text x="32.1" y="157.9">IO_L29N_A22_M1A14_1</text>
<text x="41.4" y="160.5">IO_L1P_A25_1</text>
<text x="60.6" y="161.9">E12</text>
<text x="60.6" y="159.3">E13</text>
<text x="60.6" y="156.8">B16</text>
<text x="34.4" y="163">IO_L1N_A24_VREF_1</text>
<text x="47.4" y="165.5">VCCO_1</text>
<text x="60.6" y="167">N15</text>
<text x="60.6" y="164.4">R13</text>
<text x="47.4" y="173.1">VCCO_1</text>
<text x="47.4" y="170.6">VCCO_1</text>
<text x="47.4" y="168.1">VCCO_1</text>
<text x="60.6" y="172">J15</text>
<text x="60.6" y="169.5">K13</text>
<text x="47.4" y="178.2">VCCO_1</text>
<text x="47.4" y="175.7">VCCO_1</text>
<text x="60.6" y="177.1">D15</text>
<text x="60.6" y="174.6">G13</text>
</g>
<g font-size="1.8">
<text x="116.7" y="67">U2</text>
<text x="98.4" y="180.9" transform="rotate(-90 98.4 180.9)">+</text>
</g>
</svg>
